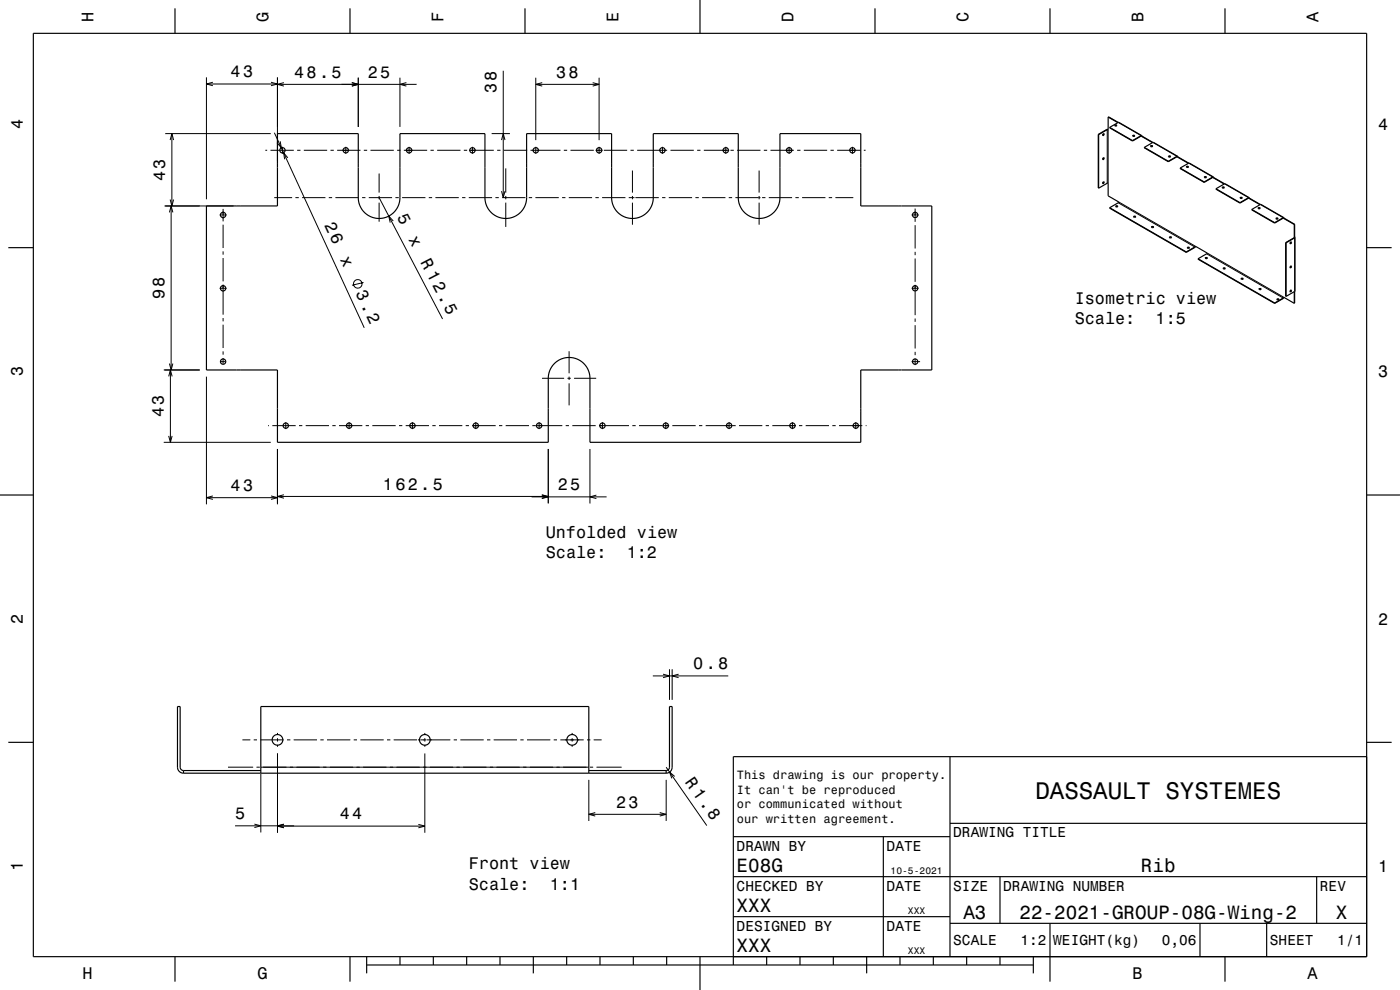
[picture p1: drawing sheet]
<svg xmlns="http://www.w3.org/2000/svg" width="420mm" height="297mm" viewBox="0 0 420 297" stroke-linecap="round" stroke-linejoin="round" font-family="sans-serif">
<g fill="none" stroke="#000" stroke-width=".3">
<path d="M61.9 23.2v36.6M61.9 25.2h21.3M63.9 24.7l-2 .5 2 .5M81.3 24.7l1.9 .5-1.9 .5M82.3 39.8l27 58.5M83.2 23.2v25M83.2 25.3h41.8M85.2 24.8l-2 .5 2 .5M105.6 24.8l1.9 .5-1.9 .5M107.5 23.3v14.8M120 23.3v14.8M121.9 24.8l-1.9 .5 1.9 .5"/>
<path d="M151 21.2v38.1M160.7 23.3v18.7M160.7 25.3h19M162.7 24.8l-2 .5 2 .5M177.8 24.8l1.9 .5-1.9 .5M179.7 23.3v18.7M332.2 38.9v16.1M332.4 38.9v16.1M335.5 36.7l6.8 4M49.6 40.1h31.6M51 42l.6-1.9 .5 1.9M51 59.9l.6 1.9 .5-1.9"/>
<path d="M51.6 40.1v21.7M79.6 45.1h.5M81.1 45.1h7M82.3 59.3h5.3M84.1 42.4l.3 2-1.3-1.6M84.7 44v2.1M86.3 47.3l-1.2-1.5 .3 2M88.6 59.3h1M89.1 45.1h1M90.6 59.3h7M91.1 45.1h7M98.6 59.3h1"/>
<path d="M99.1 45.1h1M100.6 59.3h7M101.1 45.1h7M103.7 44v2.1M108.6 59.3h1M109.1 45.1h1M110.6 59.3h7M111.1 45.1h7M113.7 52.1v5.7M113.7 58.8v1M113.7 59.3l19.1 36.4M118.6 59.3h1"/>
<path d="M119.1 45.1h1M120.6 59.3h7M121.1 45.1h7M122.7 44v2.1M128.6 59.3h1M129.1 45.1h1M130.6 59.3h7M131.1 45.1h7M138.6 59.3h1M139.1 45.1h1M140.6 59.3h7M140.7 45.1h7.4"/>
<path d="M141.7 44v2.1M147.5 40.1h5.5M148.6 59.3h1M149.1 45.1h1M150.5 57.4l.5 1.9 .5-1.9M150.5 42l.5-1.9 .5 1.9M150.6 59.3h7M151.1 45.1h7M151.7 50.5v7.3M151.7 58.8v1M158.6 59.3h1M159.1 45.1h9"/>
<path d="M160.6 59.3h7M160.7 44v2.1M168.6 59.3h1M169.1 45.1h1M170.6 59.3h7M171.1 45.1h7M178.6 59.3h1M178.7 45.1h2.1M179.7 44v2.1M180.6 59.3h7M181.1 45.1h7M188.6 59.3h1"/>
<path d="M189.1 45.1h1M189.7 59.3h.6M189.7 51.2v6.6M189.7 58.8v1M190.6 59.3h7M191.1 45.1h9M198.6 59.3h1M198.7 44v2.1M200.6 59.3h7M201.1 45.1h7M208.6 59.3h1M209.1 45.1h1"/>
<path d="M210.6 59.3h7M211.1 45.1h7.7M217.7 44v2.1M218.6 59.3h1M219.1 45.1h1M220.6 59.3h7M221.1 45.1h7M227.7 59.3h.4M227.7 51.2v6.6M227.7 58.8v1M228.6 59.3h1M229.1 45.1h1"/>
<path d="M230.6 59.3h7M231.1 45.1h7M236.7 44v2.1M238.6 59.3h1M239.1 45.1h1M240.6 59.3h7M241.1 45.1h7M248.6 59.3h1M249.1 45.1h1M250.6 59.3h5.4M251.1 45.1h7M255.7 44v2.1"/>
<path d="M259.1 45.1h.6M342.3 40.8l.2 .1M345.9 42.7l7.2 4.2M353.1 47l.1 .1M356.6 48.9l7.2 4.2M363.8 53.2l.2 .1M367.4 55.1l7.2 4.2M374.6 59.4l.1 .1M49.3 61.8h20.7M50.8 63.7l.5-1.9 .6 1.9M51.3 61.8v49.2M65.9 64.5h2.1"/>
<path d="M66.9 62.7v3.7M66.9 67.4v7M66.9 75.4v1M66.9 77.4v7M113.7 60.8v5.7M118 66.3l-1.4-1.5 .5 2M151.7 60.8v7.3M189.7 60.8v6.6M227.7 60.8v6.6M273.5 64.5h2.1M274.5 62.6v4M274.5 67.5v7"/>
<path d="M274.5 75.6v.9M274.5 77.6v7M335.5 60.8l23 13.3M335.6 60.6l23 13.3M362 76.1l23 13.3M362.1 75.9l23 13.3M378.1 61.3l6.9 4M385 65.4l.1 .1M388.3 71.1v.2M388.4 71.4v16M65.9 86.5h2.1M66.9 85.4v9"/>
<path d="M66.9 95.4v1M66.9 97.4v7M109.1 84.7l-3.5 .9M273.5 86.5h2.1M274.5 85.4v9.2M274.5 95.5v1M274.5 97.6v6.9M49.1 111h10.8M50.6 112.9l.5-1.9 .5 1.9M50.8 109.1l.5 1.9 .6-1.9M51.1 111v21.7M61.9 113v38.3"/>
<path d="M66.3 108.5h1.3M66.9 105.4v1M66.9 107.4v1.7M162.6 113.5h6.6M170.2 113.5h1M170.7 105.4v6.6M170.7 113v1M170.7 115v6.6M172.2 113.5h6.7M273.5 108.5h2.5M274.5 105.6v.9M274.5 107.6v1.9"/>
<path d="M49.1 132.7h32.1M50.6 130.8l.5 1.9 .5-1.9M80.4 127.7h.3M81.7 127.7h7M83.2 134.7v16.6M85.7 126.7v2M89.7 127.7h1M91.7 127.7h7M99.7 127.7h1M101.7 127.7h7M104.7 126.7v2M109.7 127.7h1"/>
<path d="M111.7 127.7h7M119.7 127.7h1M121.7 127.7h7M123.7 126.7v2M129.7 127.7h1M131.7 127.7h7M139.7 127.7h1M141.7 127.7h7M142.7 126.7v2M149.7 127.7h1M151.7 127.7h7M159.7 127.7h9"/>
<path d="M161.7 126.7v2M164.5 134.7v16.4M169.7 127.7h1M171.7 127.7h7M177 134.7v16.4M179.7 127.7h9M180.7 126.7v2M189.7 127.7h1M191.7 127.7h9.1M199.7 126.7v2M201.7 127.7h7M209.7 127.7h1"/>
<path d="M211.7 127.7h9M218.7 126.7v2M221.7 127.7h7M229.7 127.7h1M231.7 127.7h7.1M237.7 126.7v2M239.7 127.7h1M241.7 127.7h7M249.7 127.7h1M251.7 127.7h7M256.7 126.7v2M259.7 127.7h.3"/>
<path d="M61.9 149.3h21.3M63.9 148.8l-2 .5 2 .5M81.3 148.8l1.9 .5-1.9 .5M83.2 148.9h81.3M85.2 148.4l-2 .5 2 .6M159.5 149.1h22.5M162.6 148.5l1.9 .6-1.9 .5M162.6 148.4l1.9 .5-1.9 .6M178.9 148.5l-1.9 .6 1.9 .5M83.2 219.9v.6M127.4 219.9v.6M171.6 219.9v.6"/>
<path d="M195.8 202.8h22.7M198.9 202.3l1.9 .5-1.9 .5M200.8 200.8v9.2M201.6 200.8v9.2M203.6 202.3l-2 .5 2 .5M68.4 230.2h7.5M72.7 222h2.4M76.1 222h1M76.9 230.2h1M78.1 222h7M78.2 232.2v17.5M78.2 230.2h98.4"/>
<path d="M83.2 221.5v1M83.2 223.5v.5M83.2 226v23.8M86.1 222h1M88.1 222h7M96.1 222h1M98.1 222h7M106.1 222h1M108.1 222h7M116.1 222h1M118.1 222h7M125.4 222h.5"/>
<path d="M126.1 222h1.8M127.4 221.5v1M127.4 223.5v.5M127.4 226v23.8M128.1 222h7M136.1 222h1M138.1 222h7M146.1 222h1M148.1 222h7M156.1 222h1M158.1 222h7M166.1 222h1"/>
<path d="M168.1 222h7M171.6 221.5v1M171.6 223.5v.5M176.1 222h1M176.6 234v12.3M176.9 230.2h1M178.1 222h2.4M178.9 230.2h7.6M199.8 234v12.3M199.8 230.2l12.2 17.5M202.4 232.9l-1.5-1.3 .7 1.9M70.5 247.7h17.7"/>
<path d="M76.3 247.2l1.9 .5-1.9 .6M83.2 247.8h44.2M85.2 247.3l-2 .5 2 .6M85.2 247.2l-2 .5 2 .6M125.5 247.3l1.9 .5-1.9 .6M176.6 244.3h23.2M178.6 243.8l-2 .5 2 .5M197.9 243.8l1.9 .5-1.9 .5"/>
<circle cx="107.3" cy="85.2" r="1.28"/>
</g>
<g fill="none" stroke="#000" stroke-width=".35">
<path d="M10 10h400v277h-400zM52.5 2.5v7.5M105 2.5v7.5M157.5 2.5v7.5M210 0v10M262.5 2.5v7.5M315 2.5v7.5M367.5 2.5v7.5M332.4 35.1v3.8l-2.8 1.5M332.4 38.8l-2.9 1.5M332.4 35.1l3.1 1.6M332.4 35.1l3 1.7"/>
<path d="M332.9 38.2l6.9 4.1M332.9 38.2l6.9 4M334.4 37.6l.4-.1 .3 .1-.3 .2zM334.4 37.7h.6M335.5 36.7l7 4M335.5 36.7l-2.6 1.5M83.2 40.1h24.3v19.2a6.2 6.2 0 0 0 6.2 6.2 6.2 6.2 0 0 0 6.3-6.2v-19.2h25.5v19.4a6.3 6.3 0 0 0 6.4 6 6.3 6.3 0 0 0 6.1-6.2v-19.2h25.5v19.4a6.3 6.3 0 0 0 6.4 6 6.3 6.3 0 0 0 6.1-6.2v-19.2h25.5v19.4a6.3 6.3 0 0 0 6.4 6 6.3 6.3 0 0 0 6.1-6.2v-19.2h24.2v21.7h21.3v49.2h-21.3v21.7h-81.2v-19.5a6.3 6.3 0 0 0-6.4-6 6.3 6.3 0 0 0-6.1 6.3v19.2h-81.3v-21.7h-21.3v-49.2h21.3zM329.5 40.3l.1 16.2M329.5 40.3l.1 .1M329.6 56.5l2.8-1.5v3.8l3.2 1.8-2.7 1.7M329.6 40.4v16.1M331.1 54.5l-.3 .6"/>
<path d="M331.1 47.3l-.3 .5M331.1 40.1l-.3 .5M331.2 47.3v.4l-.4 .2M331.2 47.3l-.3 .2-.1 .4M331.2 40.1v.4l-.4 .2M331.2 40.1l-.3 .2-.1 .4M339.8 42.2v.1M339.8 40.7l.3-.1 .3 .1-.2 .2zM339.8 40.8h.6M342.5 40.9l3.3 1.9M342.5 40.9l-2.7 1.4M342.5 40.7l.1 .1"/>
<path d="M342.5 40.7l-2.7 1.5M342.6 40.8l3.3 1.9M342.6 40.8l-.1 .1M343.3 44.2l7.2 4.3M343.3 44.2l7.2 4.2M345.2 43.9h.1M345.2 43.8l.3-.1 .3 .2-.3 .1zM345.2 43.9h.6M345.9 42.7l7.4 4.2M345.9 42.7l-2.6 1.5M350.5 48.4v.1M350.5 46.9l.4-.1 .3 .2-.3 .1z"/>
<path d="M350.6 47h.6M353.2 47.1l3.3 1.9M353.2 47.1l-2.7 1.4M353.3 46.9v.1M353.3 46.9l-2.8 1.5M353.3 47l3.3 1.9M353.3 47l-.1 .1M354 50.4l7.3 4.3M354 50.4l7.3 4.2M355.9 50l.4-.1 .3 .2-.3 .1zM355.9 50.1h.6M356.6 48.9l7.4 4.2"/>
<path d="M356.6 48.9l-2.6 1.5M361.3 54.6v.1M361.3 53.2h.1M361.3 53.2h.6M361.4 53l.5 .2-.5 .1zM364 53.3l3.3 1.9M364 53.3l-2.7 1.4M364 53.1l.1 .1M364 53.1l-2.7 1.5M364.1 53.2l3.3 1.9M364.1 53.2l-.1 .1M364.8 56.6l7.2 4.3"/>
<path d="M364.8 56.6l7.2 4.2M366.7 56.2l.3-.1 .3 .2-.3 .1zM366.7 56.3h.6M367.4 55.1l7.4 4.2M367.4 55.1l-2.6 1.5M372.1 59.4h.6M372.7 59.4l-.3-.2-.3 .2M372.7 59.4l-.3 .1-.3-.1M374.7 59.5l3.3 1.9M374.7 59.5l-2.7 1.4M374.8 59.3v.2M374.8 59.3l-2.8 1.5"/>
<path d="M374.8 59.5l3.3 1.8M374.8 59.5h-.1M2.5 74.3h7.5M332.9 62.3l23 13.4M332.9 62.3l23 13.3M334.7 61.8l.4-.1 .2 .2-.3 .2zM334.7 62h.6M340.1 65l.3-.2 .3 .2-.4 .2zM340.1 65.1h.6M345.5 68.1l.3-.2 .3 .2-.4 .2zM345.5 68.2h.6M350.8 71.2l.4-.2 .3 .2"/>
<path d="M350.8 71.2l.3 .2 .4-.2M350.8 71.3h.6M355.9 75.6l2.7-1.7 3.5 2-2.7 1.7M355.9 75.6v.1M356.2 74.3l.3-.2 .3 .2-.4 .2zM356.2 74.4h.6M358.7 73.9l-2.8 1.8M359.4 77.6l23 13.3M359.4 77.6l23 13.4M361.6 77.5h.6M372 60.8v.1M375.5 62.8l6.9 4.1"/>
<path d="M375.5 62.8l6.9 4M377.4 62.4l.4-.1 .3 .2-.3 .1zM377.4 62.5h.6M378.1 61.3l7.1 4M378.1 61.3l-2.6 1.5M382.4 66.8v.1M382.8 65.6h.6M382.8 65.5l.6 .1-.3 .2zM383.4 65.5v.1M385.1 65.5l3.2 1.8M385.1 65.5l-2.7 1.4M385.2 65.3v.2"/>
<path d="M385.2 65.3l-2.8 1.5M385.2 65.5l3.2 1.8M385.2 65.5h-.1M385.7 72.8l.1 16.1M385.7 72.8l.1 .1M385.8 72.9v16M387.1 80l.3-.2 .1 .1-.3 .4h-.1zM387.1 72.7l.3-.1 .1 .1-.3 .4h-.1zM387.3 79.8l-.3 .5M387.3 72.6l-.3 .5M388.3 67.3v3.8M388.3 71.1l-2.6 1.7"/>
<path d="M388.4 71.1l.1 .1M388.4 67.3h-.1M388.4 67.3v3.8M388.4 71.1h-.1M388.5 71.2l-.1 16.2M388.5 71.2l-2.7 1.7M410 74.3h7.5M366.9 80.5l.4-.2 .3 .2-.4 .2zM367 80.6h.6M372.3 83.6l.4-.2 .3 .2-.5 .2zM372.3 83.7h.6M377.7 86.8h.6"/>
<path d="M377.8 86.6h.4l.1 .2-.5 .1zM382.4 90.9l2.7-1.7 3.2 1.8M382.4 90.9v.1M383.1 89.8l.3-.1 .3 .1-.4 .2zM383.1 89.9h.6M385.2 89.2l-2.8 1.8M387.1 87.2l.3-.2 .1 .2-.3 .4-.1-.1zM387.3 87l-.3 .5M388.3 87.5v3.5M388.4 87.4l-.1 3.6M388.4 87.4l-2.6 1.5M0 148.5h10"/>
<path d="M410 148.5h10M2.5 222.7h7.5M55 231.2l-.7-.4-.3-.6v-18.2h-.8v18.2a1.8 1.8 0 0 0 1.8 1.8M55 231.2h23.2M55 232h144.8M55 231.2v.8M78.2 232v-20h98.4v20M176.6 231.2h23.2M199.8 231.2l.7-.3 .3-.7v-18.2h.8v18.2a1.8 1.8 0 0 1-1.8 1.8M199.8 231.2v.8M285 227v60M410 222.7h7.5"/>
<path d="M410 227h-190v62.5M220 251h65M265 251v36M285 247h125M220 275h65M220 263h190M285 277h125M300 263v14M315 277v17.5M360 277v10M380 277v10M395 263v14"/>
<path d="M52.5 287v7.5M105 287v7.5M110 289.5h200M110 287v5M120 287v2.5M130 287v2.5M140 287v2.5M150 287v2.5M160 287v5M170 287v2.5M180 287v2.5M190 287v2.5"/>
<path d="M200 287v2.5M210 287v10M230 287v2.5M240 287v2.5M250 287v2.5M260 287v5M270 287v2.5M280 287v2.5M290 287v2.5M300 287v2.5M310 287v5M367.5 287v7.5"/>
<circle cx="84.7" cy="45.1" r=".8"/>
<circle cx="103.7" cy="45.1" r=".8"/>
<circle cx="122.7" cy="45.1" r=".8"/>
<circle cx="141.7" cy="45.1" r=".8"/>
<circle cx="160.7" cy="45.1" r=".8"/>
<circle cx="179.7" cy="45.1" r=".8"/>
<circle cx="198.7" cy="45.1" r=".8"/>
<circle cx="217.7" cy="45.1" r=".8"/>
<circle cx="236.7" cy="45.1" r=".8"/>
<circle cx="255.7" cy="45.1" r=".8"/>
<circle cx="331" cy="54.8" r=".29"/>
<circle cx="66.9" cy="64.5" r=".8"/>
<circle cx="274.5" cy="64.5" r=".8"/>
<circle cx="361.9" cy="77.4" r=".29"/>
<circle cx="66.9" cy="86.5" r=".8"/>
<circle cx="274.5" cy="86.5" r=".8"/>
<circle cx="66.9" cy="108.5" r=".8"/>
<circle cx="274.5" cy="108.5" r=".8"/>
<circle cx="85.7" cy="127.7" r=".8"/>
<circle cx="104.7" cy="127.7" r=".8"/>
<circle cx="123.7" cy="127.7" r=".8"/>
<circle cx="142.7" cy="127.7" r=".8"/>
<circle cx="161.7" cy="127.7" r=".8"/>
<circle cx="180.7" cy="127.7" r=".8"/>
<circle cx="199.7" cy="127.7" r=".8"/>
<circle cx="218.7" cy="127.7" r=".8"/>
<circle cx="237.7" cy="127.7" r=".8"/>
<circle cx="256.7" cy="127.7" r=".8"/>
<circle cx="83.2" cy="222" r="1.6"/>
<circle cx="127.4" cy="222" r="1.6"/>
<circle cx="171.6" cy="222" r="1.6"/>
</g>
<text font-size="7.2" x="310.6" y="239.6">DASSAULT SYSTEMES</text>
<g font-size="5.8">
<text x="221" y="261.6">E08G</text>
<text x="342.3" y="261.6">Rib</text>
<text x="221" y="273.6">XXX</text>
<text x="289" y="275.6">A3</text>
<text x="305.9" y="275.6">22-2021-GROUP-08G-Wing-2</text>
<text x="400.8" y="275.6">X</text>
<text x="221" y="285.6">XXX</text>
</g>
<g font-size="5.1">
<text x="119" y="65.1" transform="rotate(63 119 65.1)">5</text>
<text x="97.3" y="67.5" transform="rotate(65 97.3 67.5)">26</text>
<text x="122.4" y="71.7" transform="rotate(63 122.4 71.7)">x</text>
<text x="102" y="77.7" transform="rotate(65 102 77.7)">x</text>
<text x="126.1" y="78.6" transform="rotate(63 126.1 78.6)">R 12.5</text>
<text x="106.7" y="88" transform="rotate(65 106.7 88)">3.2</text>
</g>
<g font-size="5">
<text x="28.1" y="6.5" transform="rotate(-90 28.1 6.5)">H</text>
<text x="80.6" y="6.5" transform="rotate(-90 80.6 6.5)">G</text>
<text x="133.1" y="6.5" transform="rotate(-90 133.1 6.5)">F</text>
<text x="185.6" y="6.5" transform="rotate(-90 185.6 6.5)">E</text>
<text x="238.1" y="6.5" transform="rotate(-90 238.1 6.5)">D</text>
<text x="290.6" y="6.5" transform="rotate(-90 290.6 6.5)">C</text>
<text x="343.1" y="6.5" transform="rotate(-90 343.1 6.5)">B</text>
<text x="395.6" y="6.5" transform="rotate(-90 395.6 6.5)">A</text>
<text x="69.2" y="23.2">43</text>
<text x="88.2" y="23.3">48.5</text>
<text x="110.3" y="23.3">25</text>
<text x="166.8" y="23.3">38</text>
<text x="149" y="28" transform="rotate(-90 149 28)">38</text>
<text x="6.8" y="38.7" transform="rotate(-90 6.8 38.7)">4</text>
<text x="413.5" y="39">4</text>
<text x="49.6" y="54.3" transform="rotate(-90 49.6 54.3)">43</text>
<text x="49.3" y="89.8" transform="rotate(-90 49.3 89.8)">98</text>
<text x="322.4" y="91.2">Isometric view</text>
<text x="322.4" y="97.2">Scale:</text>
<text x="346.7" y="97.2">1:5</text>
<text x="6.8" y="112.9" transform="rotate(-90 6.8 112.9)">3</text>
<text x="413.5" y="113.2">3</text>
<text x="49.1" y="125.2" transform="rotate(-90 49.1 125.2)">43</text>
<text x="69.2" y="147.3">43</text>
<text x="114.9" y="146.9">162.5</text>
<text x="167.3" y="147.1">25</text>
<text x="163.7" y="161.3">Unfolded view</text>
<text x="163.7" y="167.4">Scale:</text>
<text x="188" y="167.4">1:2</text>
<text x="6.8" y="187.1" transform="rotate(-90 6.8 187.1)">2</text>
<text x="413.5" y="187.4">2</text>
<text x="208" y="200.8">0.8</text>
<text x="205.4" y="234.6" transform="rotate(55 205.4 234.6)">R 1.8</text>
<text x="70.5" y="245.7">5</text>
<text x="102" y="245.8">44</text>
<text x="184.9" y="242.3">23</text>
<text x="6.8" y="261.3" transform="rotate(-90 6.8 261.3)">1</text>
<text x="140.6" y="260.8">Front view</text>
<text x="413.5" y="261.6">1</text>
<text x="140.6" y="266.9">Scale:</text>
<text x="164.9" y="266.9">1:1</text>
<text x="24.7" y="293.8">H</text>
<text x="77.2" y="293.8">G</text>
<text x="339.7" y="293.8">B</text>
<text x="392.2" y="293.8">A</text>
</g>
<g font-size="4.3">
<text x="286" y="251.2">DRAWING TITLE</text>
<text x="221" y="255.2">DRAWN BY</text>
<text x="266" y="255.2">DATE</text>
<text x="221" y="267.2">CHECKED BY</text>
<text x="266" y="267.2">DATE</text>
<text x="286" y="267.2">SIZE</text>
<text x="301" y="267.2">DRAWING NUMBER</text>
<text x="396" y="267.2">REV</text>
<text x="221" y="279.2">DESIGNED BY</text>
<text x="266" y="279.2">DATE</text>
<text x="286" y="283.6">SCALE</text>
<text x="306.2" y="283.6">1:2</text>
<text x="316" y="283.6">WEIGHT(kg)</text>
<text x="348.6" y="283.6">0,06</text>
<text x="381" y="283.6">SHEET</text>
<text x="401.2" y="283.6">1/1</text>
</g>
<g font-size="3.6">
<text x="221.1" y="233.8">This drawing is our property.</text>
<text x="221.1" y="238.1">It can't be reproduced</text>
<text x="221.1" y="242.5">or communicated without</text>
<text x="221.1" y="246.8">our written agreement.</text>
</g>
<g font-size="2.9">
<text x="267.2" y="262.3">10-5-2021</text>
<text x="272.4" y="274.3">XXX</text>
<text x="272.4" y="286.3">XXX</text>
</g>
</svg>
